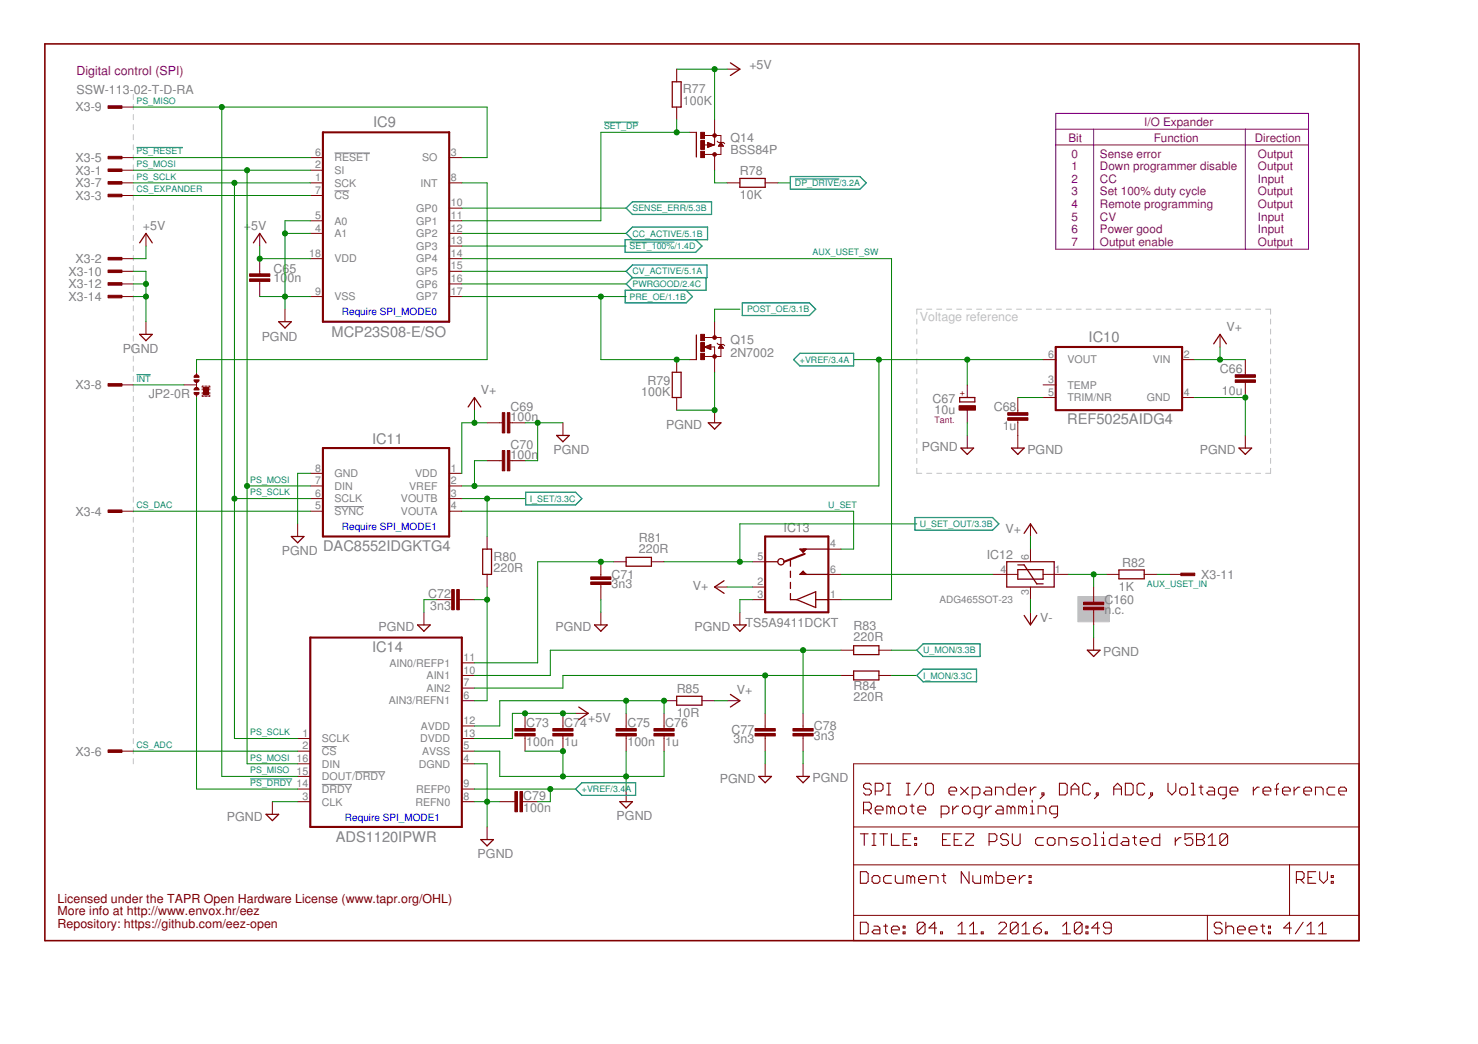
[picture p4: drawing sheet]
<svg xmlns="http://www.w3.org/2000/svg" width="297mm" height="210mm" viewBox="0 0 297 210" stroke-linecap="round" stroke-linejoin="round" font-family="sans-serif">
<g fill="none" stroke="#c0c0c0" stroke-width=".2">
<path d="M26.8 19v1M26.8 21v1M26.8 23v1.1M26.8 25.1v1M26.8 27.1v1M26.8 29.1v1M26.8 31.1v1.1M26.8 33.1v1.1M26.8 35.2v1M26.8 37.2v1M26.8 39.2v1M26.8 41.3v1"/>
<path d="M26.8 43.3v1M26.8 45.3v1M26.8 47.3v1M26.8 49.3v1.1M26.8 51.4v1M26.8 53.4v1M26.8 55.4v1M26.8 57.4v1.1M26.8 59.5v1M26.8 61.5v1M26.8 63.5v1M26.8 65.5v1"/>
<path d="M26.8 67.6v1M26.8 69.6v1M26.8 71.6v1M26.8 73.6v1.1M26.8 75.6v1.1M26.8 77.7v1M26.8 79.7v1M184.3 64.2v1M184.3 66.2v1M184.3 68.2v1M184.3 70.2v1M184.3 72.2v1"/>
<path d="M184.3 74.2v1M184.3 76.2v1M184.3 78.2v1M185.3 62.2h-1v1M186.2 62.2h1.1M188.3 62.2h1M190.2 62.2h1.1M192.3 62.2h1M194.3 62.2h1M196.3 62.2h1M198.3 62.2h1M200.3 62.2h1"/>
<path d="M202.3 62.2h1M204.3 62.2h1M206.3 62.2h1M208.3 62.2h1M210.3 62.2h1M212.3 62.2h1M214.3 62.2h1M216.3 62.2h1M218.3 62.2h1M220.3 62.2h1M222.3 62.2h1M224.3 62.2h1"/>
<path d="M226.3 62.2h1M228.3 62.2h1M230.3 62.2h1M232.3 62.2h1M234.3 62.2h1M236.3 62.2h1M238.3 62.2h1M240.3 62.2h1M242.3 62.2h1M244.3 62.2h1M246.3 62.2h1M248.3 62.2h1"/>
<path d="M250.3 62.2h1.1M252.3 62.2h1M254.4 62.2h1v1M255.4 64.2v1M255.4 66.2v1M255.4 68.2v1M255.4 70.2v1M255.4 72.2v1M255.4 74.2v1M255.4 76.2v1M255.4 78.2v1M26.8 81.7v1"/>
<path d="M26.8 83.7v1.1M26.8 85.8v1M26.8 87.8v1M26.8 89.8v1M26.8 91.8v1.1M26.8 93.9v1M26.8 95.9v1M26.8 97.9v1M26.8 99.9v1.1M184.3 94.2v1h1M184.3 80.2v1M184.3 82.2v1"/>
<path d="M184.3 84.2v1M184.3 86.2v1M184.3 88.2v1M184.3 90.2v1M184.3 92.2v1M186.2 95.2h1.1M188.3 95.2h1M190.2 95.2h1.1M192.3 95.2h1M194.3 95.2h1M196.3 95.2h1M198.3 95.2h1"/>
<path d="M200.3 95.2h1M202.3 95.2h1M204.3 95.2h1M206.3 95.2h1M208.3 95.2h1M210.3 95.2h1M212.3 95.2h1M214.3 95.2h1M216.3 95.2h1M218.3 95.2h1M220.3 95.2h1M222.3 95.2h1"/>
<path d="M224.3 95.2h1M226.3 95.2h1M228.3 95.2h1M230.3 95.2h1M232.3 95.2h1M234.3 95.2h1M236.3 95.2h1M238.3 95.2h1M240.3 95.2h1M242.3 95.2h1M244.3 95.2h1M246.3 95.2h1"/>
<path d="M248.3 95.2h1M250.3 95.2h1.1M252.3 95.2h1M255.4 94.2v1h-1M255.4 80.2v1M255.4 82.2v1M255.4 84.2v1M255.4 86.2v1M255.4 88.2v1M255.4 90.2v1M255.4 92.2v1M26.8 102v1"/>
<path d="M26.8 104v1M26.8 106v1M26.8 108v1.1M26.8 110v1.1M26.8 112.1v1M26.8 114.1v1M26.8 116.1v1.1M26.8 118.2v1M26.8 120.2v1M26.8 122.2v1M26.8 124.2v1M26.8 126.2v1.1"/>
<path d="M26.8 128.3v1M26.8 130.3v1M26.8 132.3v1M26.8 134.3v1.1M26.8 136.4v1M26.8 138.4v1M26.8 140.4v1M26.8 142.4v1M26.8 144.5v1M26.8 146.5v1M26.8 148.5v1M26.8 150.5v1.1"/>
<path d="M26.8 152.5v1.1"/>
</g>
<path d="M216.6 119.9h6.4v5.1h-6.4z" fill="#c0c0c0" stroke="#c0c0c0" stroke-width=".2"/>
<path d="M67.2 30.8h7.1M67.2 38.4h3M67.2 101.9h6M64.7 150.1h2.9M64.7 157.7h6M71.4 155.2h6" fill="none" stroke="#808080" stroke-width=".2"/>
<g fill="none" stroke="#800000" stroke-width=".21">
<path d="M175.1 157.9l-.4-.4h-.8l-.4 .4v.4l.4 .3h.8l.4 .4v.4l-.4 .4h-.8l-.4-.4M175.9 159h1.2l.4-.4v-.7l-.4-.4h-1.2v2.3M178.2 157.5h.8M178.2 159.8h.8M178.6 157.5v2.3M182.1 157.5h.8M182.1 159.8h.8M182.5 157.5v2.3M185.3 157.5l-1.6 2.3M186.4 157.5h.8l.4 .4v1.5l-.4 .4h-.8l-.4-.4v-1.5zM190.7 159h1.6v-.4l-.4-.3h-.8l-.4 .3v.8l.4 .4h.8M193 158.3l1.6 1.5"/>
<path d="M194.6 158.3l-1.6 1.5M195.4 159.8h1.2l.3-.4v-.8l-.3-.3h-1.2v2.3M198.1 158.3h.8l.4 .3v1.2h-1.2l-.4-.4 .4-.4h1.2M200.1 159.8v-1.5h1.1l.4 .3v1.2M204 157.5v2.3h-1.2l-.4-.4v-.8l.4-.3h1.2M204.7 159h1.6v-.4l-.4-.3h-.8l-.4 .3v.8l.4 .4h.8M207.1 158.3v1.5M208.2 158.3h-.3l-.8 .7M209.4 159.4h.4v.4h-.4zM209.8 159.8l-.8 .8M212.9 157.5h1.2l.4 .4v1.5l-.4 .4h-1.2zM215.3 158.6h1.5"/>
<path d="M215.3 159.8v-1.5l.7-.8 .8 .8v1.5M219.2 157.9l-.4-.4h-.8l-.4 .4v1.5l.4 .4h.8l.4-.4M220.3 159.4h.4v.4h-.4zM220.7 159.8l-.8 .8M223.8 158.6h1.6M223.8 159.8v-1.5l.8-.8 .8 .8v1.5M226.2 157.5h1.1l.4 .4v1.5l-.4 .4h-1.1zM230.1 157.9l-.4-.4h-.8l-.4 .4v1.5l.4 .4h.8l.4-.4M231.2 159.4h.4v.4h-.4zM231.6 159.8l-.8 .8M234.7 157.5v1.5l.8 .8 .8-.8v-1.5M237.1 158.6l.4-.3h.8l.3 .3v.8l-.3 .4h-.8l-.4-.4z"/>
<path d="M239.4 157.5h.4v2.3M239.4 159.8h.8M241 158.3h.8M241.4 157.9v1.5l.4 .4M242.9 158.3h.8l.4 .3v1.2h-1.2l-.4-.4 .4-.4h1.2M246.4 159.8h-1.1l-.4-.4v-.8l.4-.3h1.1v1.9l-.4 .4h-.3M247.2 159h1.6v-.4l-.4-.3h-.8l-.4 .3v.8l.4 .4h.8M251.9 158.3v1.5M253.1 158.3h-.4l-.8 .7M253.8 159h1.6v-.4l-.4-.3h-.8l-.4 .3v.8l.4 .4h.8M256.2 158.6h.8M257 157.5l-.4 .4v1.9"/>
<path d="M257.7 159h1.6v-.4l-.4-.3h-.8l-.4 .3v.8l.4 .4h.8M260.1 158.3v1.5M261.2 158.3h-.3l-.8 .7M262 159h1.6v-.4l-.4-.3h-.8l-.4 .3v.8l.4 .4h.8M264.4 159.8v-1.5h1.1l.4 .3v1.2M268.3 158.3h-1.2l-.4 .3v.8l.4 .4h1.2M269 159h1.6v-.4l-.4-.3h-.8l-.4 .3v.8l.4 .4h.8M172.9 175.3h1.2l.4 .3v1.6l-.4 .4h-1.2zM172.9 167.6h1.6M173.5 162.9h1.2l.4-.4v-.8l-.4-.4h-1.2v2.3M173.7 167.6v2.4M174.3 162.9l.8 .7"/>
<path d="M175.3 176.4l.3-.4h.8l.4 .4v.8l-.4 .4h-.8l-.3-.4zM175.3 167.6h.7M175.3 170h.7M175.6 167.6v2.4M175.9 162.9h1.6v-.4l-.4-.4h-.8l-.4 .4v.7l.4 .4h.8M176.8 167.6h1.6M177.6 167.6v2.4M179 162.5l-.4-.4h-.4v1.5M179 162.5v1.1M179 162.5l.4-.4 .4 .4v1.1M179.2 167.6v2.4h1.5M179.2 176h-1.2l-.4 .4v.8l.4 .4h1.2"/>
<path d="M179.9 176v1.2l.4 .4h1.2v-1.6M180.6 162.5l.4-.4h.7l.4 .4v.7l-.4 .4h-.7l-.4-.4zM181.5 168.8h.8M182.9 162.1h.8M183 167.6h-1.5v2.4h1.5M183 176.4l-.3-.4h-.4v1.6M183 176.4l.5-.4 .3 .4v1.2M183 176.4v1.2M183.3 161.7v1.5l.4 .4M183.8 169.6h.4v.4h-.4zM183.8 168.4h.4v.4h-.4zM184.5 162.9h1.5v-.4l-.4-.4h-.8l-.3 .4v.7l.3 .4h.8"/>
<path d="M184.6 176.8h1.6v-.4l-.4-.4h-.8l-.4 .4v.8l.4 .4h.8M186.9 177.6v-1.6h1.2l.4 .4v1.2M189.1 163.6h1.2l.4-.4v-.7l-.4-.4h-1.2v2.3M189.3 176h.8M189.4 168.8h.8M189.7 175.6v1.6l.4 .4M191 167.6h-1.6v2.4h1.6M191.5 162.1v1.5M191.8 168.8h.8M192.7 162.1h-.4l-.8 .8M193.3 167.6h-1.5v2.4h1.5M193.4 162.5l.4-.4h.8l.4 .4v.7l-.4 .4h-.8l-.4-.4z"/>
<path d="M194.1 167.6h1.6v.4l-1.6 1.6v.4h1.6M194.8 175.3v2.3l-1.6-2.3v2.3M195.5 176v1.2l.4 .4h1.2v-1.6M197.3 163.6h-1.1l-.4-.4v-.7l.4-.4h1.1v1.9l-.4 .4h-.3M198.1 162.1v1.5M198.6 176.4l-.4-.4h-.3v1.6M198.6 176.4v1.2M198.6 176.4l.4-.4 .4 .4v1.2M198.8 169.2h1.1l.4-.4v-.8l-.4-.4h-1.1v2.4M199.3 162.1h-.4l-.8 .8M200.2 175.3v2.3h1.2l.4-.4v-.8l-.4-.4h-1.2M200.4 162.1h.8l.4 .4v1.1h-1.2l-.3-.4 .3-.3h1.2"/>
<path d="M202.5 176.8h1.6v-.4l-.4-.4h-.8l-.4 .4v.8l.4 .4h.8M202.7 168l-.4-.4h-.8l-.4 .4v.4l.4 .4h.8l.4 .4v.4l-.4 .4h-.8l-.4-.4M203.2 162.5l.4-.4 .4 .4v1.1M203.2 162.5l-.4-.4h-.4v1.5M203.2 162.5v1.1M203.5 167.6v2l.4 .4h.7l.4-.4v-2M204.9 176v1.6M205.5 162.5l-.4-.4h-.4v1.5M205.5 162.5l.4-.4 .4 .4v1.1M205.5 162.5v1.1M206.1 176h-.4l-.8 .8M206.8 177.2h.4v.4h-.4z"/>
<path d="M206.8 176h.4v.4h-.4zM207.1 163.6h.8M207.1 162.1h.4v1.5M207.5 160.9v.4M208.6 163.6v-1.5h1.2l.4 .4v1.1M209.7 168.4h-1.2l-.4 .4v.8l.4 .4h1.2M210.5 168.8l.4-.4h.7l.4 .4v.8l-.4 .4h-.7l-.4-.4zM212.5 163.6h-1.2l-.3-.4v-.7l.3-.4h1.2v1.9l-.4 .4h-.3M212.8 170v-1.6h1.2l.4 .4v1.2M216.7 168.4h-1.2l-.3 .4 .3 .4h.8l.4 .4-.4 .4h-1.1M217.5 168.8l.4-.4h.8l.4 .4v.8l-.4 .4h-.8l-.4-.4zM219.8 167.6h.4v2.4"/>
<path d="M219.8 170h.8M221.4 170h.8M221.4 168.4h.4v1.6M221.8 167.3v.3M224.5 167.6v2.4h-1.2l-.4-.4v-.8l.4-.4h1.2M225.7 168.4h.8l.3 .4v1.2h-1.1l-.4-.4 .4-.4h1.1M227.6 168.4h.8M228 168v1.6l.4 .4M229.2 169.2h1.5v-.4l-.3-.4h-.8l-.4 .4v.8l.4 .4h.8M233.1 167.6v2.4h-1.2l-.4-.4v-.8l.4-.4h1.2M236.2 168.4v1.6M237.4 168.4h-.4l-.8 .8"/>
<path d="M239.7 167.6h-1.6v1.2l.8-.4h.4l.4 .4v.8l-.4 .4h-.8l-.4-.4M240.5 167.6h1.2l.3 .4v.4l-.3 .4 .3 .4v.4l-.3 .4h-1.2zM240.5 168.8h1.2M242.8 170h1.6M242.8 168.4l.8-.8v2.4M246.7 168l-.4-.4h-.7l-.4 .4v1.6M246.7 168v1.6l-.4 .4h-.7l-.4-.4M246.7 168l-1.5 1.6M260.5 176.8h1.2l.4-.4v-.8l-.4-.3h-1.2v2.3M261.3 176.8l.8 .8M262.9 176.4h.8M264.4 175.3h-1.5v2.3h1.5"/>
<path d="M265.2 175.3v1.5l.8 .8 .8-.8v-1.5M267.5 177.2h.4v.4h-.4zM267.5 176h.4v.4h-.4zM172.9 185.4h1.2l.4 .4v1.6l-.4 .3h-1.2zM175.6 186.2h.8l.4 .4v1.1h-1.2l-.3-.3 .3-.4h1.2M177.6 186.2h.8M178 185.8v1.6l.4 .3M179.2 187h1.5v-.4l-.4-.4h-.8l-.3 .4v.8l.3 .3h.8M181.5 187.4h.4v.3h-.4zM181.5 186.2h.4v.4h-.4zM185.9 185.8v1.6l-.4 .3h-.8l-.4-.3M185.9 185.8l-.4-.4h-.8l-.4 .4v1.6"/>
<path d="M185.9 185.8l-1.6 1.6M188.2 186.6h-1.5l1.2-1.2v2.3M189 187.4h.4v.3h-.4zM192.5 187.7h1.6M192.5 186.2l.8-.8v2.3M194.9 187.7h1.5M194.9 186.2l.7-.8v2.3M197.2 187.4h.4v.3h-.4zM200.7 185.8l.4-.4h.8l.4 .4v.4l-1.6 1.5h1.6M204.6 185.8v1.6l-.4 .3h-.7l-.4-.3M204.6 185.8l-.4-.4h-.7l-.4 .4v1.6M204.6 185.8l-1.5 1.6"/>
<path d="M205.4 187.7h1.5M205.4 186.2l.8-.8v2.3M207.7 186.6h1.2l.4 .4v.4l-.4 .3h-.8l-.4-.3zM209.3 185.4l-.8 .4-.8 .8M210.1 187.4h.4v.3h-.4zM213.6 187.7h1.5M213.6 186.2l.8-.8v2.3M217.5 185.8v1.6l-.4 .3h-.8l-.4-.3M217.5 185.8l-.4-.4h-.8l-.4 .4v1.6M217.5 185.8l-1.6 1.6M218.2 187.4h.5v.3h-.5zM218.2 186.2h.5v.4h-.5z"/>
<path d="M221 186.6h-1.6l1.2-1.2v2.3M223.3 186.6h-1.2l-.3-.4v-.4l.3-.4h.8l.4 .4v1.6l-.4 .3h-.8l-.3-.3M245.6 185.8l-.4-.4h-.8l-.4 .4v.4l.4 .4h.8l.4 .4v.4l-.4 .3h-.8l-.4-.3M246.4 186.6l.4-.4h.7l.4 .4v1.1M246.4 185.4v2.3M248.7 187h1.6v-.4l-.4-.4h-.8l-.4 .4v.8l.4 .3h.8M251 187h1.6v-.4l-.4-.4h-.8l-.4 .4v.8l.4 .3h.8M253.4 186.2h.8M253.8 185.8v1.6l.4 .3M254.9 187.4h.4v.3h-.4zM254.9 186.2h.4v.4h-.4zM259.5 186.6h-1.5l1.2-1.2v2.3"/>
<path d="M261.9 185.4l-1.6 2.3M262.7 187.7h1.5M262.7 186.2l.8-.8v2.3M265 187.7h1.6M265 186.2l.8-.8v2.3"/>
</g>
<g fill="none" stroke="#800000" stroke-width=".2">
<path d="M136 13.9v2.5M146.2 13.9h2.5M24.3 31.7h2.5M24.3 34.2h2.5M24.3 36.8h2.5M24.3 39.3h2.5M24.3 21.5h2.5M62.4 31.7h2.5M62.4 34.2h2.5M62.4 36.8h2.5M62.4 39.3h2.5M90.3 31.7h2.5"/>
<path d="M90.3 36.8h2.5M136 21.5v2.6M138.5 26.6h1.5M141.6 27.2h3.3v3.9h-3.3M142.2 28.6l1.3 .5-1.3 .6zM142.2 29.5h.3M142.2 29.4h.6M142.2 29.3h.9M142.2 29.2h1.2M142.2 29.1h1.1M142.2 29h.8M142.2 28.8h.5"/>
<path d="M142.2 28.7h.2M143.6 24.1v5h-2.1M143.6 31.1v3.1M144.1 28.4l.3 .2h1l.2 .3M144.4 29.3h.9M144.5 29.2h.7M144.6 29.1h.6M144.7 29h.4M144.8 28.8h.2M144.8 28.7h.1M144.9 28.6l.5 .8h-1zM146.2 36.8h2.5"/>
<path d="M153.8 36.8h2.5M24.3 52h2.5M24.3 59.6h2.5M24.3 54.5h2.5M24.3 57.1h2.5M29.3 46.9v2.6M52.2 46.9v2.6M52.2 52v3.1M52.2 56.6v3M62.4 52h2.5M62.4 44.4h2.5M62.4 46.9h2.5"/>
<path d="M62.4 59.6h2.5M90.3 52h2.5M90.3 44.4h2.5M90.3 46.9h2.5M90.3 59.6h2.5M90.3 41.8h2.5M90.3 49.5h2.5M90.3 54.5h2.5M90.3 57.1h2.5M24.3 77.4h2.5M29.3 64.7v2.5M37 77.4h2.5"/>
<path d="M39.5 74.8v.8M39.5 76.9v1M39.5 79.2v.7M40.6 79.4v.3h.3M40.6 78.1v.3M40.6 78.9v.3M40.9 77.6h-.3v.3M41.1 77.6h.6M41.1 79.7h.6M41.9 77.6h.3v.3M42.2 79.4v.3h-.3M42.2 78.1v.3"/>
<path d="M42.2 78.9v.3M57.3 62.2v2.5M95.4 79.9v2.6M136 72.3v2.5M136 79.9v2.6M138.5 72.3h1.5M141.6 69.8l1.3-.5v1zM141.6 67.9h3.3v3.8h-3.3M141.7 69.8h1.2M141.7 69.7h1.2M142 69.6h.9M142 70h.9"/>
<path d="M142.3 69.5h.6M142.3 70.1h.6M142.6 69.4h.3M142.6 70.2h.3M142.7 69.8h.9v5M143.6 64.7v3.2M144.1 69l.3 .3h1l.2 .2M144.4 70h1M144.5 69.8h.8M144.6 69.7h.6M144.7 69.6h.4M144.7 69.5h.3"/>
<path d="M144.8 69.4h.1M144.9 69.3l.5 .7h-1zM194.4 77.4v2.5M204.6 79.9v3.1M209.6 77.4h2.6M209.6 79.9h2.6M209.6 72.3h2.6M237.6 79.9h2.5M237.6 72.3h2.5M245.2 67.2v2.6M250.3 72.3v3.1M250.3 76.9v3"/>
<path d="M62.4 95.2h2.5M62.4 97.7h2.5M90.3 95.2h2.5M90.3 97.7h2.5M97.9 85h3M97.9 92.6h3M102.5 85h3M102.5 92.6h3M113.1 85v2.5M143.6 82.5v2.5M194.4 82.5v2.5M194.4 87.5v2.6"/>
<path d="M204.6 84.5v5.6M250.3 87.5v2.6M24.3 102.8h2.5M59.8 105.3v2.6M62.4 100.2h2.5M62.4 102.8h2.5M90.3 100.2h2.5M90.3 102.8h2.5M97.9 107.9v2.5M97.9 115.5v2.5M120.8 112.9v3.1M120.8 117.5v3.1"/>
<path d="M123.3 112.9h2.5M130.9 112.9h2.6M143.6 118h2.6M151.2 118h2.6M151.2 112.9h2.6M166.5 115.5h2.5M166.5 110.4h2.5M199.5 115.5h5.1M207.1 105.3v2.6M207.1 110.4v2.5M207.1 118v2.6M209.6 115.5h5.1"/>
<path d="M219.8 118v3.1M222.3 115.5h2.6M230 115.5h2.5M235 115.5h2.6M85.2 123.1v2.5M87.7 120.6h3.1M92.3 120.6h3.1M92.8 135.8h2.6M92.8 138.3h2.6M92.8 133.3h2.6M120.8 123.1v2.5M148.7 123.1v2.5"/>
<path d="M151.2 120.6h2.6M166.5 120.6h2.5M169 135.8h2.6M169 130.7h2.6M176.6 135.8h2.6M176.6 130.7h2.6M207.1 123.1v2.5M219.8 122.6v3M219.8 128.2v2.5M24.3 151h2.5M59.8 153.6h2.6M59.8 148.5h2.6"/>
<path d="M59.8 151h2.6M59.8 156.1h2.6M59.8 158.6h2.6M92.8 140.9h2.6M92.8 153.6h2.6M92.8 148.5h2.6M92.8 151h2.6M92.8 146h2.6M92.8 158.6h2.6M105.5 143.4v3.1M105.5 148v3M113.1 143.4v3.1"/>
<path d="M113.1 148v3M115.7 143.4h2.5M125.8 143.4v3.1M125.8 148v3M125.8 158.6v2.6M133.5 140.9h2.5M133.5 143.4v3.1M133.5 148v3M141.1 140.9h2.5M146.2 140.9h2.5M153.8 143.4v3.1M153.8 148v3"/>
<path d="M153.8 153.6v2.5M161.4 143.4v3.1M161.4 148v3M161.4 153.6v2.5M171.6 153.6h101.5v35.5h-101.5zM54.7 161.2v2.5M59.8 161.2h2.6M92.8 161.2h2.6M97.9 166.3v2.5M100.4 161.2h3.1M105 161.2h3.1M171.6 173.9h101.5"/>
<path d="M171.6 166.3h101.5M259.2 173.9v10.1M171.6 184h101.5M242.7 184v5.1"/>
</g>
<path d="M64.9 26.6h25.4v38.1h-25.4zM212.2 69.8h25.4v12.7h-25.4zM64.9 90.1h25.4v17.8h-25.4zM153.8 107.9h12.7v15.2h-12.7zM161.7 111.4l-4.1 1.5M62.4 128.2h30.4v38.1h-30.4z" fill="none" stroke="#800000" stroke-width=".42"/>
<g fill="#800000" stroke="#800000" stroke-width=".2">
<path d="M100.9 83h.6v4h-.6z"/>
<path d="M102 83h.5v4h-.5z"/>
<path d="M100.9 90.6h.6v4.1h-.6z"/>
<path d="M102 90.6h.5v4.1h-.5z"/>
<path d="M50.2 56.1h4v.5h-4z"/>
<path d="M50.2 55.1h4v.5h-4z"/>
<path d="M123.8 146.5h4.1v.5h-4.1z"/>
<path d="M123.8 147.5h4.1v.5h-4.1z"/>
<path d="M103.5 146.5h4v.5h-4z"/>
<path d="M103.5 147.5h4v.5h-4z"/>
<path d="M131.4 146.5h4.1v.5h-4.1z"/>
<path d="M131.4 147.5h4.1v.5h-4.1z"/>
<path d="M111.1 146.5h4.1v.5h-4.1z"/>
<path d="M111.1 147.5h4.1v.5h-4.1z"/>
<path d="M248.2 76.4h4.1v.5h-4.1z"/>
<path d="M248.2 75.4h4.1v.5h-4.1z"/>
<path d="M202.5 84h4.1v.5h-4.1z"/>
<path d="M202.5 83h4.1v.5h-4.1z"/>
<path d="M21.7 34h2.8v.5h-2.8z"/>
<path d="M21.7 51.8h2.8v.5h-2.8z"/>
<path d="M21.7 39.1h2.8v.5h-2.8z"/>
<path d="M21.7 102.5h2.8v.5h-2.8z"/>
<path d="M21.7 31.4h2.8v.5h-2.8z"/>
<path d="M21.7 150.8h2.8v.5h-2.8z"/>
<path d="M21.7 36.5h2.8v.5h-2.8z"/>
<path d="M21.7 77.1h2.8v.5h-2.8z"/>
<path d="M21.7 21.3h2.8v.5h-2.8z"/>
<path d="M21.7 54.3h2.8v.5h-2.8z"/>
<path d="M140.8 71h.8v1.3h-.8z"/>
<path d="M140.8 67.2h.8v1.3h-.8z"/>
<path d="M140.8 68.9h.8v1.8h-.8z"/>
<path d="M140.8 30.4h.8v1.3h-.8z"/>
<path d="M140.8 26.6h.8v1.3h-.8z"/>
<path d="M140.8 28.3h.8v1.7h-.8z"/>
<path d="M21.7 56.8h2.8v.5h-2.8z"/>
<path d="M21.7 59.4h2.8v.5h-2.8z"/>
<path d="M192.7 81.6h3.3v.9h-3.3z"/>
<path d="M40.9 77.9h1v1.5h-1z"/>
<path d="M104.5 159.2h.5v4h-.5z"/>
<path d="M103.5 159.2h.5v4h-.5z"/>
<path d="M159.4 146.5h4v.5h-4z"/>
<path d="M159.4 147.5h4v.5h-4z"/>
<path d="M151.7 146.5h4.1v.5h-4.1z"/>
<path d="M151.7 147.5h4.1v.5h-4.1z"/>
<path d="M237.3 115.2h2.8v.5h-2.8z"/>
<path d="M118.7 116h4.1v.5h-4.1z"/>
<path d="M118.7 117h4.1v.5h-4.1z"/>
<path d="M90.8 118.5h.5v4.1h-.5z"/>
<path d="M91.8 118.5h.5v4.1h-.5z"/>
<path d="M217.8 121.1h4v.5h-4z"/>
<path d="M217.8 122.1h4v.5h-4z"/>
</g>
<path d="M9 8.8h264.1v180.3h-264.1z" fill="none" stroke="#800000" stroke-width=".32"/>
<g fill="none" stroke="#800000" stroke-width=".25">
<path d="M135.1 16.4h1.8v5.1h-1.8zM146.8 12.6l1.9 1.3-1.9 1.3M140 26.6v5M148.7 35.9h5.1v1.8h-5.1zM28.1 48.8l1.2-1.9 1.3 1.9M50.9 48.8l1.3-1.9 1.3 1.9M28.1 67.2h2.5l-1.3 1.3zM56 64.7h2.5l-1.2 1.3zM135.1 74.8h1.8v5.1h-1.8zM140 67.4v4.9M192.9 79.9h3v.9h-3zM243.9 69.1l1.3-1.9 1.3 1.9"/>
<path d="M94.1 81.8l1.3-1.9 1.2 1.9M111.9 87.5h2.5l-1.3 1.3zM142.3 85h2.6l-1.3 1.3zM193.1 90.1h2.6l-1.3 1.3zM203.3 90.1h2.5l-1.2 1.3zM249 90.1h2.5l-1.2 1.3zM58.5 107.9h2.6l-1.3 1.2zM97 110.4h1.8v5.1h-1.8zM125.8 112.1h5.1v1.7h-5.1zM145.5 116.8l-1.9 1.2 1.9 1.3M153.8 112.9h2.5M158.9 119.3v1.3h1.2"/>
<path d="M158.9 112.6v1.3M158.9 114.9v1.2M158.9 117.1v1.2M160.8 110.5h1.2M160.9 115.4h1M161 110.7h.7M161.1 115.1h.6M161.3 110.9h.2M161.3 114.9h.2M162 110.4l-.6 .6-.6-.6h5.7M162 115.5l-.6-.6-.6 .6h5.7M202.3 112.9h9.6v5.1h-9.6z"/>
<path d="M204.6 114.5h5v1.9h-5zM204.6 113.6h1.2l2.6 3.8h1.2M205.8 107.2l1.3-1.9 1.3 1.9M224.9 114.6h5.1v1.8h-5.1zM83.9 125.6h2.6l-1.3 1.3zM119.5 125.6h2.5l-1.2 1.3zM136 140h5.1v1.8h-5.1zM146.8 139.6l1.9 1.3-1.9 1.3M147.4 125.6h2.6l-1.3 1.3zM160.1 120.6l3.8-1.6v3.2zM163.9 120.6h2.6M171.6 129.8h5v1.8h-5z"/>
<path d="M171.6 134.9h5v1.8h-5zM205.8 123.7l1.3 1.9 1.3-1.9M218.5 130.7h2.6l-1.3 1.3zM116.3 142.2l1.9 1.2-1.9 1.3M152.5 156.1h2.5l-1.2 1.3zM160.1 156.1h2.6l-1.3 1.3zM53.5 163.7h2.5l-1.3 1.3zM96.6 168.8h2.6l-1.3 1.3zM124.6 161.2h2.5l-1.3 1.3z"/>
<circle cx="157" cy="112.9" r=".64"/>
</g>
<g fill="#800000" stroke="#800000" stroke-width=".2">
<path d="M39.2 75.5l.5-.1 .3 .5h-1z" fill-rule="evenodd"/>
<path d="M39.2 78l.5-.1 .3 .5h-1z" fill-rule="evenodd"/>
<path d="M39 76.4h1a.51 .51 0 0 1-.5 .5 .51 .51 0 0 1-.5-.5z" fill-rule="evenodd"/>
<path d="M39 78.9h1a.51 .51 0 0 1-.5 .5 .51 .51 0 0 1-.5-.5z" fill-rule="evenodd"/>
<circle cx="143.6" cy="67.9" r=".36"/>
<circle cx="143.6" cy="71.7" r=".36"/>
<circle cx="143.6" cy="27.2" r=".36"/>
<circle cx="143.6" cy="31.1" r=".36"/>
</g>
<g fill="none" stroke="#008000" stroke-width=".2">
<path d="M136 13.9h10.2M143.6 13.9v10.2M26.8 36.8h35.6M26.8 34.2h35.6M26.8 21.5h71.1v10.2h-5.1M26.8 31.7h35.6M26.8 39.3h35.6M44.6 21.5v134.6h15.2M47.1 36.8v111.7h12.7M49.7 34.2v119.4h10.1M92.8 36.8h5.1v35.5h-58.4v2.5M136 24.1v2.5"/>
<path d="M138.5 26.6h-17.7v17.8h-28M143.6 34.2v2.6h2.6M156.3 36.8h2.6M26.8 54.5h2.5v10.2M26.8 57.1h2.5M26.8 59.6h2.5M29.3 49.5v2.5h-2.5M52.2 49.5v2.5h10.2M52.2 59.6h10.2M57.3 46.9h5.1M62.4 44.4h-5.1v17.8M92.8 52h86.4v68.6h-10.2"/>
<path d="M92.8 57.1h33M92.8 59.6h33M92.8 54.5h33M92.8 46.9h33M92.8 49.5h33M92.8 41.8h33M120.8 59.6v12.7h17.7M26.8 77.4h10.2M39.5 79.9v78.7h20.3M143.6 74.8v7.7h-7.6M148.7 62.2h-5.1v2.5M171.6 72.3h38"/>
<path d="M176.6 72.3v25.4h-83.8M194.4 72.3v5.1M204.6 79.9h5M240.1 72.3h10.2M240.1 79.9h10.2v7.6M245.2 69.8v2.5M49.7 97.7h12.7M62.4 95.2h-2.6v10.1M95.4 82.5v2.5M97.9 92.6h-2.5v5.1M97.9 85h-5.1v10.2M105.5 85h7.6"/>
<path d="M108.1 85v7.6h-2.6M194.4 85v2.5M26.8 102.8h35.6M47.1 100.2h15.3M92.8 100.2h12.7M92.8 102.8h78.8v7.6h-2.6M97.9 100.2v7.7M97.9 118v22.9h-2.5M123.3 112.9h-15.2v20.4h-12.7M133.5 112.9h17.7M146.2 118h5M169 115.5h30.5"/>
<path d="M184.3 105.3h-35.6v7.6M207.1 107.9v2.5M214.7 115.5h7.6M219.8 115.5v2.5M232.5 115.5h2.5M87.7 120.6h-2.5v2.5M95.4 120.6h2.5M120.8 120.6v2.5M151.2 120.6h-2.5v2.5M153.8 135.8v7.6M161.4 130.7v12.7M169 130.7h-58.4v5.1h-15.2"/>
<path d="M169 135.8h-55.9v2.5h-17.7M179.2 130.7h5.1M179.2 135.8h5.1M207.1 120.6v2.5M219.8 125.6v2.6M26.8 151h33M95.4 153.6h2.5v12.7M95.4 151h5v5.1h33.1v-5.1M95.4 158.6h20.3M105.5 151h7.6v5.1M110.6 158.6v2.6h-2.5M115.7 143.4h-12.7v5.1h-7.6"/>
<path d="M125.8 140.9v2.5M125.8 151v7.6M133.5 143.4v-2.5h-33.1v5.1h-5M143.6 140.9h2.6M153.8 151v2.6M161.4 151v2.6M54.7 161.2h5.1M95.4 161.2h5"/>
</g>
<g fill="#008000" stroke="#008000" stroke-width=".2">
<circle cx="52.2" cy="52" r=".51"/>
<circle cx="105.5" cy="143.4" r=".51"/>
<circle cx="113.1" cy="143.4" r=".51"/>
<circle cx="143.6" cy="13.9" r=".51"/>
<circle cx="47.1" cy="36.8" r=".51"/>
<circle cx="47.1" cy="100.2" r=".51"/>
<circle cx="49.7" cy="34.2" r=".51"/>
<circle cx="49.7" cy="97.7" r=".51"/>
<circle cx="44.6" cy="21.5" r=".51"/>
<circle cx="136" cy="72.3" r=".51"/>
<circle cx="120.8" cy="59.6" r=".51"/>
<circle cx="133.5" cy="140.9" r=".51"/>
<circle cx="125.8" cy="140.9" r=".51"/>
<circle cx="110.6" cy="158.6" r=".51"/>
<circle cx="194.4" cy="72.3" r=".51"/>
<circle cx="95.4" cy="97.7" r=".51"/>
<circle cx="176.6" cy="72.3" r=".51"/>
<circle cx="97.9" cy="100.2" r=".51"/>
<circle cx="125.8" cy="156.1" r=".51"/>
<circle cx="113.1" cy="151" r=".51"/>
<circle cx="113.1" cy="156.1" r=".51"/>
<circle cx="250.3" cy="79.9" r=".51"/>
<circle cx="108.1" cy="85" r=".51"/>
<circle cx="97.9" cy="161.2" r=".51"/>
<circle cx="57.3" cy="46.9" r=".51"/>
<circle cx="57.3" cy="59.6" r=".51"/>
<circle cx="29.3" cy="57.1" r=".51"/>
<circle cx="29.3" cy="59.6" r=".51"/>
<circle cx="143.6" cy="82.5" r=".51"/>
<circle cx="136" cy="26.6" r=".51"/>
<circle cx="245.2" cy="72.3" r=".51"/>
<circle cx="95.4" cy="85" r=".51"/>
<circle cx="161.4" cy="130.7" r=".51"/>
<circle cx="153.8" cy="135.8" r=".51"/>
<circle cx="219.8" cy="115.5" r=".51"/>
<circle cx="120.8" cy="112.9" r=".51"/>
<circle cx="97.9" cy="120.6" r=".51"/>
<circle cx="148.7" cy="112.9" r=".51"/>
</g>
<path d="M27.4 29.6h9.3M121.4 24.6h6.9M159.8 36h8.9M126.5 48.7h9.1M27.4 75.3h2.9M50.3 156.6h8.4" fill="none" stroke="#008080" stroke-width=".2"/>
<g fill="none" stroke="#008080" stroke-width=".25">
<path d="M158.8 35.5h14l1.3 1.3-1.3 1.2h-14zM125.8 54.5l1.3-1.2h15v2.5h-15zM125.8 41.8l1.3-1.2h15.9v2.5h-15.9zM127.1 55.8l-1.3 1.3 1.3 1.3M127.1 48.2l-1.3-1.3 1.3-1.2h15.1v2.5h-16.6v2.5h14.2l1.3-1.2-1.3-1.3M141.9 55.8v2.6h-16.3v2.5h12.3l1.3-1.3-1.3-1.2M149.2 60.9h13.5l1.2 1.3-1.2 1.2h-13.5zM159.5 72.3l1.3-1.3h10.8v2.6h-10.8zM105.6 99h10.1l1.2 1.2-1.2 1.3h-10.1zM183.9 104.1h15.6l1.2 1.2-1.2 1.3h-15.6zM184.3 130.7l1.2-1.2h11.5v2.5h-11.5zM184.3 135.8l1.2-1.3h10.8v2.6h-10.8z"/>
<path d="M115.7 158.6l1.2-1.2h10.8v2.5h-10.8z"/>
</g>
<path d="M212.2 26h50.8M212.2 22.8h50.8v27.3h-50.8zM212.2 29.1h50.8M219.8 26v24.1M250.3 26v24.1" fill="none" stroke="#800080" stroke-width=".2"/>
<g font-size="2.9" fill="#808080">
<text x="75" y="25.5">IC9</text>
<text x="66.6" y="67.8">MCP23S08-E/SO</text>
<text x="218.8" y="68.8">IC10</text>
<text x="74.8" y="89.2">IC11</text>
<text x="214.5" y="85.3">REF5025AIDG4</text>
<text x="64.9" y="110.8">DAC8552IDGKTG4</text>
<text x="74.8" y="131.1">IC14</text>
<text x="67.5" y="169.2">ADS1120IPWR</text>
</g>
<text font-size="2.5" fill="#800080" x="15.4" y="15.2">Digital control (SPI)</text>
<g font-size="2.5" fill="#808080">
<text x="150.6" y="13.8">+5V</text>
<text x="15.2" y="22.4">X3-9</text>
<text x="15.4" y="18.9">SSW-113-02-T-D-RA</text>
<text x="137.3" y="21">100K</text>
<text x="137.3" y="18.8">R77</text>
<text x="146.8" y="28.5">Q14</text>
<text x="15.2" y="35.1">X3-1</text>
<text x="15.2" y="32.6">X3-5</text>
<text x="146.8" y="31">BSS84P</text>
<text x="148.7" y="35.3">R78</text>
<text x="15.2" y="40.2">X3-3</text>
<text x="15.2" y="37.7">X3-7</text>
<text x="148.7" y="40.1">10K</text>
<text x="28.7" y="46.2">+5V</text>
<text x="49" y="46.2">+5V</text>
<text x="15.2" y="52.9">X3-2</text>
<text x="13.8" y="55.4">X3-10</text>
<text x="13.8" y="58">X3-12</text>
<text x="55" y="56.7">10</text>
<text x="55" y="54.8">C65</text>
<text x="57.8" y="56.7">0n</text>
<text x="13.8" y="60.5">X3-14</text>
<text x="24.7" y="71">PGND</text>
<text x="52.6" y="68.5">PGND</text>
<text x="146.8" y="71.7">2N7002</text>
<text x="146.8" y="69.1">Q15</text>
<text x="246.5" y="66.6">V+</text>
<text x="130.1" y="77.5">R79</text>
<text x="245.2" y="75">C66</text>
<text x="15.2" y="78.3">X3-8</text>
<text x="29.9" y="79.9">JP2-0R</text>
<text x="96.6" y="79.3">V+</text>
<text x="102.6" y="82.7">C69</text>
<text x="128.9" y="79.7">100K</text>
<text x="187.4" y="81.1">C67</text>
<text x="187.8" y="83.2">10u</text>
<text x="199.7" y="82.7">C68</text>
<text x="245.6" y="79.4">10u</text>
<text x="102.6" y="84.6">100n</text>
<text x="133.9" y="86.2">PGND</text>
<text x="201.5" y="86.5">1u</text>
<text x="102.6" y="92.2">100n</text>
<text x="102.6" y="90.3">C70</text>
<text x="111.2" y="91.2">PGND</text>
<text x="185.3" y="90.7">PGND</text>
<text x="206.5" y="91.2">PGND</text>
<text x="241.2" y="91.4">PGND</text>
<text x="15.2" y="103.7">X3-4</text>
<text x="157.5" y="106.9">IC13</text>
<text x="202.1" y="107.2">V+</text>
<text x="56.6" y="111.5">PGND</text>
<text x="99.2" y="112.7">R80</text>
<text x="128.4" y="111.2">220R</text>
<text x="128.4" y="108.9">R81</text>
<text x="198.3" y="112.3">IC12</text>
<text x="225.5" y="114">R82</text>
<text x="99.2" y="115">220R</text>
<text x="122.9" y="118.3">3n3</text>
<text x="122.9" y="116.4">C71</text>
<text x="139.2" y="118.7">V+</text>
<text x="224.9" y="118.8">1K</text>
<text x="241.4" y="116.4">X3-11</text>
<text x="86.1" y="120.2">C72</text>
<text x="86.5" y="122.7">3n3</text>
<text x="209" y="125">V-</text>
<text x="222" y="123.4">n</text>
<text x="222" y="121.5">C160</text>
<text x="223.4" y="123.4">.c.</text>
<text x="76.1" y="126.9">PGND</text>
<text x="111.6" y="126.9">PGND</text>
<text x="139.6" y="126.9">PGND</text>
<text x="149.9" y="126">TS5A9411DCKT</text>
<text x="171.5" y="128.9">220R</text>
<text x="171.5" y="126.7">R83</text>
<text x="221.7" y="131.9">PGND</text>
<text x="136" y="139.4">R85</text>
<text x="148.1" y="139.6">V+</text>
<text x="171.5" y="141">220R</text>
<text x="171.5" y="138.7">R84</text>
<text x="105.8" y="146.2">C73</text>
<text x="113.4" y="146.2">C74</text>
<text x="118.2" y="145.2">+5V</text>
<text x="126.1" y="146.2">C75</text>
<text x="133.7" y="146.2">C76</text>
<text x="136" y="144.2">10R</text>
<text x="147" y="147.5">C77</text>
<text x="147.4" y="149.4">3n3</text>
<text x="163.5" y="148.7">3n3</text>
<text x="163.5" y="146.8">C78</text>
<text x="15.2" y="151.9">X3-6</text>
<text x="105.8" y="150">100n</text>
<text x="113.4" y="150">1u</text>
<text x="126.1" y="150">100n</text>
<text x="133.7" y="150">1u</text>
<text x="105.1" y="160.8">C79</text>
<text x="144.6" y="157.4">PGND</text>
<text x="163.3" y="157.3">PGND</text>
<text x="45.6" y="165">PGND</text>
<text x="105.1" y="163.3">100n</text>
<text x="123.9" y="164.9">PGND</text>
<text x="96" y="172.5">PGND</text>
</g>
<text font-size="2.5" fill="#c0c0c0" x="184.9" y="64.6">Voltage reference</text>
<g font-size="2.5" fill="#800000">
<text x="11.6" y="181.5">Licensed under the TAPR Open Hardware License (www.tapr.org/OHL)</text>
<text x="11.6" y="184">More info at http://www.envox.hr/eez</text>
<text x="11.6" y="186.6">Repository: https://github.com/eez-open</text>
</g>
<g font-size="2.3" fill="#800080">
<text x="214.7" y="28.5">Bit</text>
<text x="230" y="25.3">I/O Expander</text>
<text x="231.9" y="28.5">Function</text>
<text x="252.2" y="28.5">Direction</text>
<text x="215.4" y="31.7">0</text>
<text x="215.4" y="34.2">1</text>
<text x="221.1" y="31.7">Sense error</text>
<text x="221.1" y="34.2">Down programmer disable</text>
<text x="252.8" y="31.7">Output</text>
<text x="252.8" y="34.2">Output</text>
<text x="215.4" y="36.8">2</text>
<text x="215.4" y="39.3">3</text>
<text x="215.4" y="41.8">4</text>
<text x="221.1" y="36.8">CC</text>
<text x="221.1" y="39.3">Set 100% duty cycle</text>
<text x="221.1" y="41.8">Remote programming</text>
<text x="252.8" y="36.8">Input</text>
<text x="252.8" y="39.3">Output</text>
<text x="252.8" y="41.8">Output</text>
<text x="215.4" y="44.4">5</text>
<text x="215.4" y="46.9">6</text>
<text x="221.1" y="44.4">CV</text>
<text x="221.1" y="46.9">Power good</text>
<text x="252.8" y="44.4">Input</text>
<text x="252.8" y="46.9">Input</text>
<text x="215.4" y="49.5">7</text>
<text x="221.1" y="49.5">Output enable</text>
<text x="252.8" y="49.5">Output</text>
</g>
<g font-size="2.1" fill="#808080">
<text x="63.3" y="31.3">6</text>
<text x="63.3" y="33.9">2</text>
<text x="67.2" y="32.4">RESET</text>
<text x="67.2" y="35">SI</text>
<text x="84.9" y="32.4">SO</text>
<text x="90.6" y="31.3">3</text>
<text x="63.3" y="36.4">1</text>
<text x="63.3" y="38.9">7</text>
<text x="67.2" y="37.5">SCK</text>
<text x="67.2" y="40.1">CS</text>
<text x="84.5" y="37.5">INT</text>
<text x="90.6" y="36.4">8</text>
<text x="90.6" y="41.5">10</text>
<text x="63.3" y="44">5</text>
<text x="63.3" y="46.6">4</text>
<text x="67.2" y="45.1">A0</text>
<text x="67.2" y="47.7">A1</text>
<text x="83.7" y="42.6">GP0</text>
<text x="83.7" y="45.1">GP1</text>
<text x="83.7" y="47.7">GP2</text>
<text x="90.6" y="44">11</text>
<text x="90.6" y="46.6">12</text>
<text x="62.2" y="51.6">18</text>
<text x="67.2" y="52.8">VDD</text>
<text x="83.7" y="50.2">GP3</text>
<text x="83.7" y="52.8">GP4</text>
<text x="90.6" y="49.1">13</text>
<text x="90.6" y="51.6">14</text>
<text x="63.3" y="59.3">9</text>
<text x="83.7" y="55.3">GP5</text>
<text x="83.7" y="57.8">GP6</text>
<text x="90.6" y="54.2">15</text>
<text x="90.6" y="56.7">16</text>
<text x="90.6" y="59.3">17</text>
<text x="67.2" y="60.4">VSS</text>
<text x="83.7" y="60.4">GP7</text>
<text x="210.6" y="72">6</text>
<text x="237.9" y="72">2</text>
<text x="210.6" y="77">3</text>
<text x="214.5" y="73.1">VOUT</text>
<text x="231.7" y="73.1">VIN</text>
<text x="210.6" y="79.6">5</text>
<text x="214.5" y="78.2">TEMP</text>
<text x="214.5" y="80.7">TRIM/NR</text>
<text x="230.5" y="80.7">GND</text>
<text x="237.9" y="79.6">4</text>
<text x="63.3" y="94.8">8</text>
<text x="67.2" y="95.9">GND</text>
<text x="83.4" y="95.9">VDD</text>
<text x="90.6" y="94.8">1</text>
<text x="63.3" y="99.9">6</text>
<text x="63.3" y="97.4">7</text>
<text x="67.2" y="101">SCLK</text>
<text x="67.2" y="98.5">DIN</text>
<text x="80.6" y="101">VOUTB</text>
<text x="82.3" y="98.5">VREF</text>
<text x="90.6" y="97.4">2</text>
<text x="90.6" y="99.9">3</text>
<text x="63.3" y="102.4">5</text>
<text x="67.2" y="103.5">SYNC</text>
<text x="80.6" y="103.5">VOUTA</text>
<text x="90.6" y="102.4">4</text>
<text x="152.2" y="112.6">5</text>
<text x="166.8" y="110">4</text>
<text x="206.7" y="112.6" transform="rotate(-90 206.7 112.6)">6</text>
<text x="152.2" y="117.7">2</text>
<text x="166.8" y="115.1">6</text>
<text x="201" y="115.1">4</text>
<text x="206.7" y="119.6" transform="rotate(-90 206.7 119.6)">3</text>
<text x="212" y="115.1">1</text>
<text x="152.2" y="120.2">3</text>
<text x="166.8" y="120.2">1</text>
<text x="78.3" y="134">AIN0/REFP1</text>
<text x="85.7" y="136.6">AIN1</text>
<text x="93.2" y="135.4">10</text>
<text x="93.2" y="138">7</text>
<text x="93.2" y="132.9">11</text>
<text x="78.1" y="141.6">AIN3/REFN1</text>
<text x="85.7" y="139.1">AIN2</text>
<text x="93.2" y="140.5">6</text>
<text x="60.8" y="148.1">1</text>
<text x="64.7" y="149.3">SCLK</text>
<text x="84.4" y="149.3">DVDD</text>
<text x="84.6" y="146.7">AVDD</text>
<text x="93.2" y="145.6">12</text>
<text x="93.2" y="148.1">13</text>
<text x="59.6" y="153.2">16</text>
<text x="59.6" y="155.8">15</text>
<text x="60.8" y="150.7">2</text>
<text x="64.7" y="154.3">DIN</text>
<text x="64.7" y="151.8">CS</text>
<text x="84.2" y="154.3">DGND</text>
<text x="84.8" y="151.8">AVSS</text>
<text x="93.2" y="153.2">4</text>
<text x="93.2" y="150.7">5</text>
<text x="59.6" y="158.3">14</text>
<text x="60.8" y="160.8">3</text>
<text x="64.7" y="162">CLK</text>
<text x="64.7" y="156.9">DOUT/DRDY</text>
<text x="64.7" y="159.4">DRDY</text>
<text x="83.5" y="162">REFN0</text>
<text x="83.6" y="159.4">REFP0</text>
<text x="93.2" y="158.3">9</text>
<text x="93.2" y="160.8">8</text>
</g>
<g font-size="2" fill="#00f">
<text x="68.7" y="63.4">Require SPI_MODE0</text>
<text x="68.7" y="106.6">Require SPI_MODE1</text>
<text x="69.3" y="165">Require SPI_MODE1</text>
</g>
<text font-size="2" fill="#808080" x="188.8" y="121.2">ADG465SOT-23</text>
<g font-size="1.8" fill="#008080">
<text x="27.4" y="20.9">PS_MISO</text>
<text x="121.4" y="26">SET_DP</text>
<text x="27.4" y="33.6">PS_MOSI</text>
<text x="27.4" y="31">PS_RESET</text>
<text x="27.4" y="36.1">PS_SCLK</text>
<text x="27.4" y="38.7">CS_EXPANDER</text>
<text x="159.8" y="37.4">DP_DRIVE/3.2A</text>
<text x="127.1" y="47.6">CC_ACTIVE/5.1B</text>
<text x="127.1" y="42.5">SENSE_ERR/5.3B</text>
<text x="126.5" y="50.1">SET_100%/1.4D</text>
<text x="163.3" y="51.4">AUX_USET_SW</text>
<text x="127.1" y="57.7">PWRGOOD/2.4C</text>
<text x="127.1" y="55.2">CV_ACTIVE/5.1A</text>
<text x="126.5" y="60.3">PRE_OE/1.1B</text>
<text x="150.1" y="62.8">POST_OE/3.1B</text>
<text x="27.4" y="76.8">INT</text>
<text x="160.8" y="72.9">+VREF/3.4A</text>
<text x="50.3" y="99.6">PS_SCLK</text>
<text x="50.3" y="97.1">PS_MOSI</text>
<text x="106.5" y="100.9">I_SET/3.3C</text>
<text x="27.4" y="102.2">CS_DAC</text>
<text x="166.5" y="102.2">U_SET</text>
<text x="184.9" y="106">U_SET_OUT/3.3B</text>
<text x="230.5" y="118">AUX_USET_IN</text>
<text x="185.5" y="131.4">U_MON/3.3B</text>
<text x="185.5" y="136.4">I_MON/3.3C</text>
<text x="50.3" y="147.9">PS_SCLK</text>
<text x="27.4" y="150.4">CS_ADC</text>
<text x="50.3" y="152.9">PS_MOSI</text>
<text x="50.3" y="155.5">PS_MISO</text>
<text x="50.3" y="158">PS_DRDY</text>
<text x="116.9" y="159.3">+VREF/3.4A</text>
</g>
<text font-size="1.8" fill="#800000" x="193.8" y="79.5" transform="rotate(-90 193.8 79.5)">+</text>
<text font-size="1.8" fill="#800080" x="187.8" y="85">Tant.</text>
</svg>
